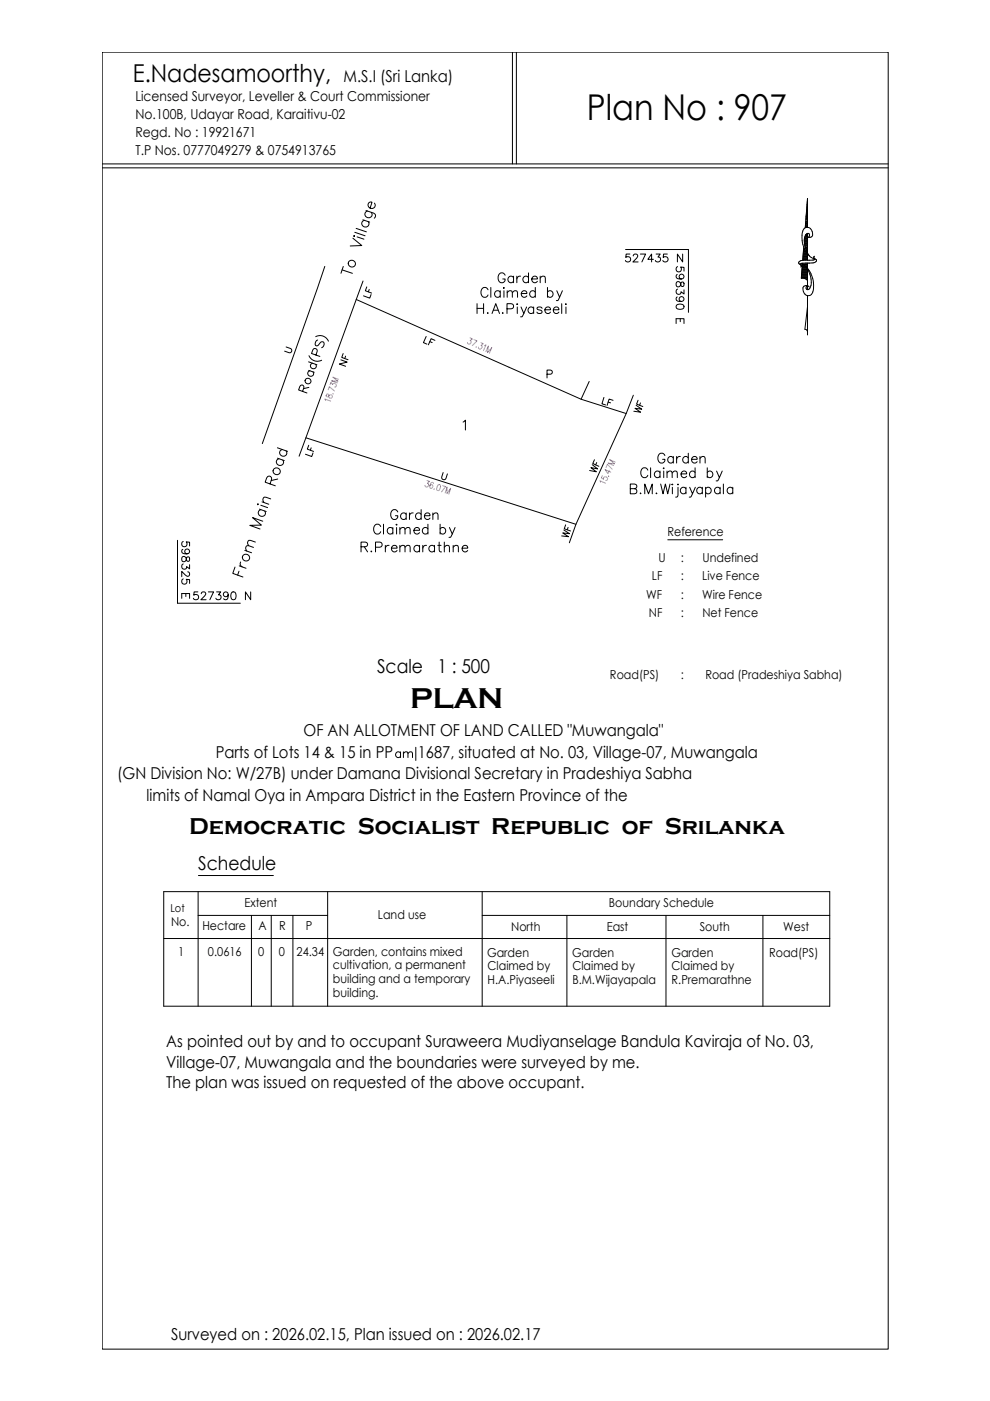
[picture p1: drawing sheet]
<svg xmlns="http://www.w3.org/2000/svg" width="210mm" height="297mm" viewBox="0 0 210 297" stroke-linecap="round" stroke-linejoin="round" font-family="sans-serif">
<!-- layer: BOUND-WF-GEN -->
<path d="M77 59.6l-13.6 37.1M75.5 63.5l47.7 21.1 9.6 3.1M64.9 92.8l57.2 18.4M134.3 83.8l-1.5 3.9-10.7 23.5-1.4 3.9" fill="none" stroke="#000" stroke-width=".21"/>
<!-- layer: BOUND-U-GEN -->
<path d="M68.9 56.5l-13.3 37.6M124.9 80.9l-1.7 3.7" fill="none" stroke="#000" stroke-width=".21"/>
<!-- layer: BOUND-OTHER-GEN -->
<g fill="none" stroke="#000" stroke-width=".21">
<path d="M21.7 11.1h166.6v274.9h-166.6zM108.6 11.1v23.7M109.5 11.1v23.7M21.7 35.6h166.6M21.7 34.8h166.6M132.6 52.9h13.4v13.3M37.6 114.6v13.3h13.4M141.6 114.4h11.6M34.7 189h141.2v24.3h-141.2zM34.7 199h141.2M42 194.1h27.5M42 189v24.3"/>
<path d="M53.3 194.1v19.2M57.5 194.1v19.2M62.1 194.1v19.2M69.5 189v24.3M102.2 194.1h73.7M102.2 189v24.3M120.2 194.1v19.2M141.2 194.1v19.2M161.8 194.1v19.2"/>
</g>
<!-- layer: TEXT-EXT -->
<path d="M84.9 159.7a.59 .59 0 0 0-.8-.1 .59 .59 0 0 0 0 .9 .59 .59 0 0 0 .8-.1M84.9 159.4v1.2M85.5 159.8l.5-.4 .4 .1 .1 1.1M85.5 159.4v1.2M86.5 159.8l.4-.4 .5 .1 .1 1.1M88.2 158.4v2.8" fill="none" stroke="#000" stroke-width=".21"/>
<!-- layer: BOUNDARY Table -->
<path d="M42.1 185.6h15.9" fill="none" stroke="#000" stroke-width=".21"/>
<!-- layer: TEXT-INFO-PLAN -->
<g fill="none" stroke="#000" stroke-width=".21">
<path d="M72.5 57.2l2.2 .8M72.8 56.5l-.5 1.4M74.8 50.5l1.9 1.6-2.4 .1M75 50l.1-.1 .1 .1-.1 .1zM75.2 49.3l2.2 .7M75.5 48.4l2.2 .8M75.7 50.2l1.5 .5M76.9 46.6l1.5 .5M77.2 46.7a.73 .73 0 0 0-.4 1 .73 .73 0 0 0 1 .3 .73 .73 0 0 0 .3-1M77.6 44.6l1.6 .6a.6 .6 0 0 1 .4 .5 .6 .6 0 0 1-.2 .6M77.9 44.7a.73 .73 0 0 0-.4 1 .73 .73 0 0 0 1 .4 .73 .73 0 0 0 .2-1.1M79.4 43.1a.73 .73 0 0 1-.2 1 .73 .73 0 0 1-1-.2 .73 .73 0 0 1 .2-1.1l.5 .1-.4 1.2"/>
<path d="M65.4 76.7l1.8 .6M65.4 78.5l1.2 .4M65.5 75.4a1.93 1.93 0 0 0 2.7 1M65.7 78.6a.6 .6 0 0 0-.4 .8 .6 .6 0 0 0 .9 .3 .6 .6 0 0 0 .2-.8M66.3 77a.6 .6 0 0 0-.4 .8 .6 .6 0 0 0 .8 .3 .6 .6 0 0 0 .2-.8M66.9 71.4a1.92 1.92 0 0 1 2.7 .9M67 75.3l.2-.8a.49 .49 0 0 0-.3-.6 .49 .49 0 0 0-.6 .3l-.2 .7 1.7 .7M67.4 72.1a.71 .71 0 0 0-.3 1.2h.3l.7-.8h.5a.83 .83 0 0 1-.4 1.2M101.1 64.4v2.1M101.1 65.4h1.4M102.5 64.4v2.1M103.4 66.3v.2l.1-.1"/>
<path d="M103.5 61.4a.77 .77 0 0 0-.9-.5 .77 .77 0 0 0-.6 .8 .92 .92 0 0 0 .2 1 .92 .92 0 0 0 1 .2l.3-.4M104.1 60.9v2.1M104.3 66.5l.8-2.1 .8 2.1M104.6 65.8h1M106.1 61.9a.67 .67 0 0 0-1-.1 .67 .67 0 0 0 0 1 .67 .67 0 0 0 1-.1M106.1 61.6v1.4M106.6 66.3v.2l.1-.1M106.8 61.6v1.4M107.5 65.5l1.2-.1a.55 .55 0 0 0 .2-.6 .55 .55 0 0 0-.5-.4h-.9v2.1M107.5 62l.5-.4 .5 .1 .1 1.3M107.5 61.6v1.4M108.6 62l.5-.4 .5 .1 .1 1.3"/>
<path d="M109.7 64.4v.2zM109.7 65.1v1.4M110.5 65.1l.6 1.4 .6-1.4M110.5 62.2h1.2a.64 .64 0 0 0-.9-.5 .64 .64 0 0 0-.2 1 .63 .63 0 0 0 1.1 0M111.1 66.5l-.4 .7h-.3M113.1 65.4a.67 .67 0 0 0-.9-.1 .67 .67 0 0 0 0 1 .67 .67 0 0 0 .9-.1M113.1 65.1v1.4M113.5 61.9a.67 .67 0 0 0-1-.1 .67 .67 0 0 0 0 1 .67 .67 0 0 0 1-.1M113.5 60.9v2.1M114.9 65.4a.63 .63 0 0 0-1.1 0l.1 .2 .9 .3 .1 .3a.63 .63 0 0 1-1.1 0M115.5 65.7h1.2a.64 .64 0 0 0-.9-.6 .64 .64 0 0 0-.2 1.1 .63 .63 0 0 0 1.1 0M116 79.3h.7a.44 .44 0 0 0 .4-.4 .44 .44 0 0 0-.4-.4h-.7v1.6"/>
<path d="M116.1 61.9a.66 .66 0 0 1 1-.1 .66 .66 0 0 1 0 1 .66 .66 0 0 1-1-.1M116.1 60.9v2.1M117.3 65.7h1.2a.64 .64 0 0 0-.9-.6 .64 .64 0 0 0-.2 1.1 .63 .63 0 0 0 1.1 0M118.1 61.6l.5 1.4 .6-1.4M118.6 63l-.2 .6-.4 .1M119.1 64.4v2.1M119.9 64.5h.2zM120 65.1v1.4M58.8 94.9l2.2 .8M58.8 97.1l1.5 .6M59.1 97.3a.73 .73 0 0 0-.4 .9 .73 .73 0 0 0 1 .4 .73 .73 0 0 0 .3-1.1M59.8 95.3a.73 .73 0 0 0-.4 1 .73 .73 0 0 0 1 .3 .73 .73 0 0 0 .3-1"/>
<path d="M64.1 83l.3-1.1-.3-.3-.5 .3-.3 .8 1.8 .6M65.5 82.1l-1.1 .3M137.4 99.7a.76 .76 0 0 0-.9-.5 .76 .76 0 0 0-.6 .8 .9 .9 0 0 0 .2 1 .9 .9 0 0 0 1 .2l.3-.4M151.9 99.9l.6 1.4 .6-1.4M50.7 120l1.5 .5M51 119.2a.72 .72 0 0 0 .4 1M51.9 116.7l1.4 .5M53.7 116.1l-1.3-.4-.3 .5 .2 .6M54.1 114.9l-1.3-.3-.3 .4 .2 .7M54.6 106.9l.1-.1 .1 .1-.2 .1zM55 107.9l1.4 .6M55.3 107.1l1.4 .5"/>
<path d="M55.3 108.1a.73 .73 0 0 0-.5 .9 .73 .73 0 0 0 1.1 .4 .73 .73 0 0 0 .2-1.1M55.6 106.4l1.4 .5M55.7 110.5l-2.1-.8 1.8 1.6-2.4 .1 2.1 .8M57.2 102.6l.4-1.3a.54 .54 0 0 0-.8-.3l-.6 1.2 2.2 .8M57.4 105.8l-1.4-.4-.3 .5 .3 .6M58.9 101.6l-1.4 .3M80.7 111.6a.77 .77 0 0 0-.9-.5 .77 .77 0 0 0-.6 .8 .91 .91 0 0 0 .2 1 .91 .91 0 0 0 1 .2l.3-.4M94 100.2l-.3 1 .2 .5 .5-.1 .5-1.1M95.3 111.8l.6 1.4 .6-1.4M133.6 103.6l1.2-.1 .2-.3-.2-.5-1.2-.1v2.1l1.2-.1a.55 .55 0 0 0 .2-.6 .55 .55 0 0 0-.5-.4M135.8 104.5v.2l.1-.1M136.7 104.7v-2.1l.8 2.1 .8-2.1v2.1"/>
<path d="M139.2 104.5l-.1 .1h.2M140.1 102.6l.5 2.1 .5-2.1 .5 2.1 .5-2.1M142.5 102.7h.2zM142.6 103.3v1.4M143.6 102.7h.2zM143.8 103.3v1.7l-.2 .3-.3 .1M145.4 103.6a.66 .66 0 0 0-.9-.1 .66 .66 0 0 0 0 1 .66 .66 0 0 0 .9-.1M145.4 103.3v1.4M146.2 103.3l.6 1.4 .6-1.4M146.8 104.7l-.3 .6-.4 .1M148.9 103.6a.66 .66 0 0 0-1-.1 .66 .66 0 0 0 0 1 .66 .66 0 0 0 1-.1M148.9 103.3v1.4"/>
<path d="M149.6 103.6a.66 .66 0 0 1 1-.1 .66 .66 0 0 1 0 1 .66 .66 0 0 1-1-.1M149.6 103.3v2.1M152.5 101.3l-.3 .6-.4 .1M152.7 103.6a.66 .66 0 0 0-1-.1 .66 .66 0 0 0 0 1 .66 .66 0 0 0 1-.1M152.7 103.3v1.4M153.4 102.6v2.1M155.4 103.6a.67 .67 0 0 0-1-.1 .67 .67 0 0 0 0 1 .67 .67 0 0 0 1-.1M155.4 103.3v1.4M49.8 120.2l-.4 1.4 2.1 .7M50.7 121.1l-.3 .8"/>
<circle cx="74.6" cy="55.9" r=".76"/>
<circle cx="58.6" cy="99.9" r=".76"/>
<circle cx="65.3" cy="80.8" r=".62"/>
<circle cx="52.1" cy="118.2" r=".76"/>
</g>
<!-- layer: TEXT-LOT -->
<path d="M98.2 89.5l.5-.4v2.1" fill="none" stroke="#000" stroke-width=".21"/>
<!-- layer: TEXT-INFO-PLAN -->
<g fill="none" stroke="#f0f" stroke-width=".21">
<path d="M99.7 71.6l.5 .2-.5 .4a.39 .39 0 0 1 0 .7 .39 .39 0 0 1-.6-.3M100.5 72l.6 .3-1 1M101 73.5v.1M102 72.7l.5 .2-.5 .3a.39 .39 0 0 1 .1 .7 .39 .39 0 0 1-.7-.3M102.7 73.3l.3-.2-.5 1.2M103 74.6l.5-1.3-.1 1.4 .9-1-.6 1.2M69 84.9l-.1-.3 1.2 .5M69.3 83.5l-.1 .5 .3 .1a.49 .49 0 0 1 .5-.4 .49 .49 0 0 1 .5 .4 .42 .42 0 0 1-.6 .3 .42 .42 0 0 1-.2-.6zM69.6 82.6l.2-.6 1.1 .9M70 81.6l.2-.5 .3 .4a.39 .39 0 0 1 .7-.1 .39 .39 0 0 1-.3 .7M70.6 83.5h.1M71.8 80.4l-1.2-.4 1.1 .8-1.4-.1 1.2 .5"/>
<path d="M128.5 99.1l.3-.6 1 1M129.2 99.7l-.3 .7-.6-.8 1.2 .5M130.5 98l-1.3-.6 1.1 1-1.4-.2 1.2 .5M90.5 101.9l.6 .2-.5 .4a.39 .39 0 0 1 .1 .6 .39 .39 0 0 1-.6-.2M91.9 102.5l-.1-.2a.77 .77 0 0 0-.5 1.3 .4 .4 0 0 0 .5-.4 .4 .4 0 0 0-.4-.4l-.3 .2M92.1 103.6v.1M92.8 102.9l.3-.2a.75 .75 0 0 1 .2 .8 .75 .75 0 0 1-.6 .5l-.1-.3zM93.8 103l.7 .2-.9 1.1M94.4 104.5l.4-1.2v1.4l.8-1.2-.4 1.3"/>
</g>
<!-- layer: CLI-ARR-NOR -->
<g fill="none" stroke="#000" stroke-width=".21">
<path d="M169.8 56.2h.1M169.9 56.2v.3l-.2 .1M169.9 55.8l-.2 .2 .1 .2M169.9 59h1.3M169.9 58.8h1.3M169.9 58.6h1.3M169.9 58.7h1.3M169.9 58.4h1.3M169.9 56l.6 .3M169.9 58.3h1.3M170 58.2h1.2M170 58h1.2"/>
<path d="M170 57.9h1.2M170 57.8h1.2M170 57.7h1.2M170 57.5h1.2M170 57.4h1.2M170 57.3h1.2M170 57.1h1.2M170.1 57h1.1M170.1 56.9h1.1M170.1 56.7h1.1M170.1 56.6h1.1M170.1 56.5h1.1"/>
<path d="M170.1 56.3h1.1M170.1 56.2h1.1M170.1 56.1h1.1M170.1 56h1.1M170.1 55.8l-.2 3.2a1.39 1.39 0 0 1 1.3 .5M170.2 55h1M170.2 54.9h1M170.2 54.8h1M170.2 54.5h1M170.2 54.6h1M170.3 54.4h.9M170.3 54.2h.9"/>
<path d="M170.3 55.2h-.3a.52 .52 0 0 0-.6 .5 .52 .52 0 0 0 .5 .5M170.3 54.1h.9M170.3 54h.9M170.3 53.7h.8M170.3 53.6h.7M170.3 53.5h.6M170.3 53.3h.5M170.3 53.2h.5M170.4 53.1h.3M170.4 52.9h.2M170.4 52.8h.2M170.4 52.7h.1"/>
<path d="M170.4 52.4l-.2 2.8M170.5 48.5a1.13 1.13 0 0 1 1.3-.1 1.13 1.13 0 0 1 .5 1.2 .66 .66 0 0 1-.9 .7M170.5 48.5a5.2 5.2 0 0 0 .7 5.3l-.9 .1M170.5 50.8h.7M170.5 51h.7M170.5 51.1h.7M170.5 51.2h.7M170.5 50.7h.7M170.5 51.4h.7M170.5 56.3a5.2 5.2 0 0 1 1.5 6.1M170.6 51.5h.6M170.6 50.6h.6"/>
<path d="M170.6 51.6h.6M170.6 51.8h.6M170.6 50.4h.6M170.6 51.7l.6 2M170.6 51.9h.6M170.6 50.4v1.3M170.6 52h.6M170.6 50.3h.6M170.6 52.2h.6M170.7 50.2h.5M170.7 52.3h.5M170.7 50h.5"/>
<path d="M170.7 59.1h.5M170.7 48.2h.5M170.8 48h.4M170.8 49.9h.4M170.8 47.9h.4M170.8 47.8h.4M170.8 52.6h.4M170.8 47.7h.4M170.8 47.5h.4M170.8 49.9l-.2 .5M170.8 47.4h.4M170.8 47.3h.4"/>
<path d="M170.8 52.7h.4M170.8 47.1h.4M170.8 49.8h.4M170.8 47h.4M170.8 46.9h.4M170.9 46.6h.3M170.9 46.5h.3M170.9 52.9h.3M170.9 46.3h.3M170.9 46.2h.3M170.9 46.1h.3M170.9 45.9h.3"/>
<path d="M170.9 53h.3M170.9 45.7h.3M170.9 45.6h.3M171 49.7h.2M171 45.4h.2M171 50.1l.2 .1M171 59.2h.2M171 45.3h.2M171 53.1h.2M171 45.2h.2M171 56.7a4.7 4.7 0 0 1 .7 4.5 .44 .44 0 0 1-.8 .1 .44 .44 0 0 1 .2-.7M171 45h.2"/>
<path d="M171 44.9h.2M171 44.8h.2M171 44.6h.2M171 53.3h.2M171 44.5h.2M171 44.4h.2M171 44.2h.2M171.1 44.1h.1M171.1 44h.1M171.1 53.4h.1M171.1 43.8h.1M171.1 43.7h.1"/>
<path d="M171.1 43.6h.1M171.1 59.4h.1M171.1 43.5h.1M171.1 43.2h.1M171.1 42.9h.1M171.1 43.1h.1M171.2 42.8h.1M171.2 42.7h.1M171.2 50.2l.2 .1M171.2 42.5h.1M171.2 49.5l-.4 .4M171.2 49.5a.39 .39 0 0 1 .4 .2 .39 .39 0 0 1-.1 .5"/>
<path d="M171.2 48.2v-6.1l-.5 6.2M171.2 43.3h.1M171.2 45.8h-.3h.3M171.2 55.8v1.1M171.2 57.1v4.3M171.2 52.5h-.5h.5M171.2 49.5v5.7M171.2 53.7l.4 .5M171.2 55.2h-.9M171.2 53.8l.6 .7 .8 .4M171.5 55.8l-1.6 .1M171.6 50.2l-.2 .1"/>
<path d="M172.2 55.2h-1M172.6 55.1h-.4M172.6 54.7l.4 .3 .1 .4M172.6 54.7l.1 .3-.1 .1M172.7 54.3l-.2 .2 .1 .2M173.1 55.4l-.5 .3-1.1 .1M170.8 60.6h.3M170.8 60.6a.87 .87 0 0 0-.4 1.4 .99 .99 0 0 0 1.6 .4M171.1 60.6l.3 .1M171.2 62.7v2.4l-.5 4.7 .3 .1 .2 .3M171.2 65.1v5.9M171.4 60.7l.2 .1"/>
</g>
<text font-size="7.5" x="124.4" y="25.4">Plan No : 907</text>
<text font-size="6.3" x="87" y="150.2">PLAN</text>
<g font-size="5.3">
<text x="104.4" y="61">Garden</text>
<text x="74.8" y="79" transform="rotate(-90 74.8 79)">NF</text>
<text x="137.2" y="88.5" transform="rotate(-90 137.2 88.5)">WF</text>
<text x="138.3" y="99.5">Garden</text>
<text x="81.5" y="111.5">Garden</text>
<text x="75.1" y="118.2">R.Premarathne</text>
</g>
<text font-size="5.2" x="28.2" y="17.3">E.Nadesamoorthy,</text>
<text font-size="5" x="40.1" y="176.7">Democratic Socialist Republic of Srilanka</text>
<g font-size="4.9">
<text x="131.2" y="56.8">527435 N</text>
<text x="79.7" y="64.6" transform="rotate(-90 79.7 64.6)">LF</text>
<text x="146" y="69.8" transform="rotate(-90 146 69.8)">598390 E</text>
<text x="88.5" y="74.4">LF</text>
<text x="126.3" y="87.1">LF</text>
<text x="67.4" y="98.1" transform="rotate(-90 67.4 98.1)">LF</text>
<text x="121.7" y="115" transform="rotate(-90 121.7 115)">WF</text>
<text x="39.9" y="128.4">527390 N</text>
</g>
<text font-size="4.9" fill="#f0f" x="127.7" y="101.2" transform="rotate(-90 127.7 101.2)">WF</text>
<g font-size="4.4">
<text x="59.3" y="76.2">U</text>
<text x="40.9" y="128.1" transform="rotate(-90 40.9 128.1)">598325 E</text>
</g>
<g font-size="4.1">
<text x="79.9" y="142.6">Scale</text>
<text x="92.8" y="142.6">1 : 500</text>
<text x="42" y="184.5">Schedule</text>
</g>
<g font-size="3.5">
<text x="72.8" y="17.3">M.S.I (Sri Lanka)</text>
<text x="45.7" y="160.7">Parts of Lots 14 &amp; 15 in PP</text>
<text x="64.4" y="156">OF AN ALLOTMENT OF LAND CALLED &quot;Muwangala&quot;</text>
<text x="88.6" y="160.7">1687, situated at No. 03, Village-07, Muwangala</text>
<text x="24.8" y="165.2">(GN Division No: W/27B) under Damana Divisional Secretary in Pradeshiya Sabha</text>
<text x="31.1" y="169.8">limits of Namal Oya in Ampara District in the Eastern Province of the</text>
<text x="35.3" y="226.3">Village-07, Muwangala and the boundaries were surveyed by me.</text>
<text x="35.3" y="222">As pointed out by and to occupant Suraweera Mudiyanselage Bandula Kaviraja of No. 03,</text>
<text x="35.3" y="230.6">The plan was issued on requested of the above occupant.</text>
<text x="36.3" y="284.2">Surveyed on : 2026.02.15, Plan issued on : 2026.02.17</text>
</g>
<g font-size="2.9">
<text x="28.7" y="21.5">Licensed Surveyor, Leveller &amp; Court Commissioner</text>
<text x="28.7" y="25.2">No.100B, Udayar Road, Karaitivu-02</text>
<text x="28.7" y="29">Regd. No : 19921671</text>
<text x="28.7" y="32.9">T.P Nos. 0777049279 &amp; 0754913765</text>
</g>
<g font-size="2.6">
<text x="141.5" y="113.7">Reference</text>
<text x="139.6" y="119.1">U</text>
<text x="144.4" y="119.1">:</text>
<text x="148.9" y="119.1">Undefined</text>
<text x="138.2" y="123">LF</text>
<text x="144.3" y="123">:</text>
<text x="148.9" y="123">Live Fence</text>
<text x="137" y="126.9">WF</text>
<text x="137.6" y="130.8">NF</text>
<text x="144.3" y="126.9">:</text>
<text x="144.4" y="130.8">:</text>
<text x="148.9" y="126.9">Wire Fence</text>
<text x="148.9" y="130.8">Net Fence</text>
<text x="129.3" y="144">Road(PS)</text>
<text x="144.3" y="144">:</text>
<text x="149.6" y="144">Road (Pradeshiya Sabha)</text>
<text x="36.3" y="196.3">No.</text>
<text x="42.9" y="197.2">Hectare</text>
<text x="51.8" y="192.4">Extent</text>
<text x="54.8" y="197.2">A</text>
<text x="59.2" y="197.3">R</text>
<text x="64.8" y="197.2">P</text>
<text x="80.1" y="194.9">Land use</text>
<text x="108.4" y="197.5">North</text>
<text x="128.7" y="197.5">East</text>
<text x="129.1" y="192.4">Boundary Schedule</text>
<text x="148.4" y="197.5">South</text>
<text x="166.1" y="197.5">West</text>
<text x="37.8" y="202.7">1</text>
<text x="44.1" y="202.7">0.0616</text>
<text x="54.7" y="202.6">0</text>
<text x="59.1" y="202.6">0</text>
<text x="62.9" y="202.7">24.34</text>
<text x="70.6" y="202.6">Garden, contains mixed</text>
<text x="103.3" y="202.9">Garden</text>
<text x="121.3" y="202.9">Garden</text>
<text x="142.3" y="202.9">Garden</text>
<text x="163.1" y="202.9">Road(PS)</text>
<text x="70.6" y="205.5">cultivation, a permanent</text>
<text x="70.6" y="208.5">building and a temporary</text>
<text x="103.4" y="205.8">Claimed by</text>
<text x="103.4" y="208.7">H.A.Piyaseeli</text>
<text x="121.4" y="205.8">Claimed by</text>
<text x="121.4" y="208.7">B.M.Wijayapala</text>
<text x="142.4" y="205.8">Claimed by</text>
<text x="142.4" y="208.7">R.Premarathne</text>
<text x="70.6" y="211.4">building.</text>
</g>
<text font-size="2.3" x="36.1" y="193.4">Lot</text>
</svg>
